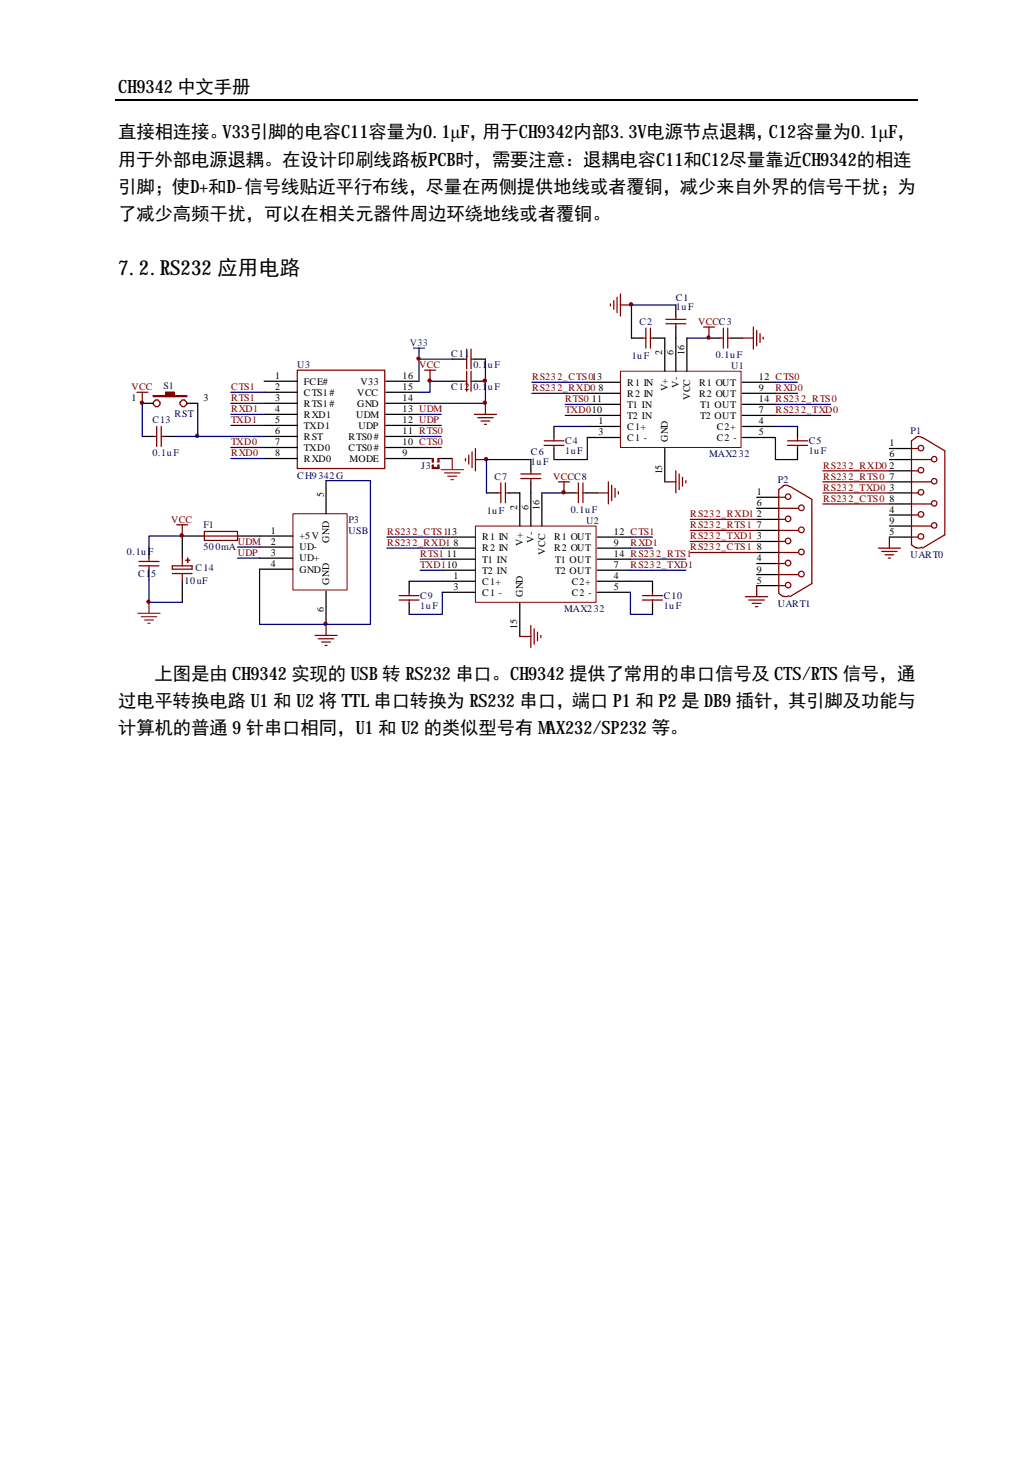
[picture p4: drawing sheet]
<svg xmlns="http://www.w3.org/2000/svg" width="210mm" height="297mm" viewBox="0 0 210 297" stroke-linecap="round" stroke-linejoin="round" font-family="sans-serif">
<path d="M23.5 20.3h163" fill="none" stroke="#000" stroke-width=".25"/>
<path d="M24.5 58.8h168.2v73.6h-168.2z" fill-rule="evenodd" fill="#fff"/>
<path d="M60.4 75.2h17.8v20h-17.8z" fill-rule="evenodd" fill="#fff" stroke="#800000" stroke-width=".25"/>
<g fill="none" stroke="#000" stroke-width=".25">
<path d="M53.7 79.7h6.7M53.7 77.5h6.7M78.4 79.7h6.7M78.4 77.5h6.7M28.9 81.9h2.3M28.9 88.7h2.3M33.4 88.7h2.3M37.9 81.9h2.3M53.7 81.9h6.7M53.7 84.2h6.7M53.7 86.4h6.7M53.7 88.7h6.7"/>
<path d="M53.7 93.2h6.7M53.7 90.9h6.7M78.4 81.9h6.7M78.4 84.2h6.7M78.4 86.4h6.7M78.4 88.7h6.7M78.4 93.2h6.7M78.4 90.9h6.7"/>
</g>
<g fill="none" stroke="#800000" stroke-width=".25">
<path d="M27.8 79.7h2.3M28.9 79.7v2.2M33.7 79.9h1.7M33.9 79.7v.9M34.1 79.7v.9M34.3 79.7v.9M34.5 79.7v.9M34.8 79.7v.9M35 79.7v.9M35.2 79.7v.9M31.2 80.4h6.7v.2h-6.7zM31.2 88.7h.6"/>
<path d="M31.6 81.3h.5l.4 .4v.5l-.4 .4h-.5l-.4-.4v-.5zM31.8 86.6v4.1M32.8 88.7h.6M32.8 86.6v4.1M33.7 80.6v-.9h1.7v.9M33.7 80.2h1.7M37 81.3h.5l.4 .4v.5l-.4 .4h-.5l-.4-.4v-.5z"/>
</g>
<g fill="#800000" stroke="#800000" stroke-width=".2">
<circle cx="28.8" cy="81.8" r=".34"/>
<circle cx="40" cy="88.6" r=".34"/>
</g>
<path d="M28.9 81.9v6.8M35.7 88.7h18M40.2 81.9v6.8" fill="none" stroke="#000080" stroke-width=".25"/>
<path d="M126.1 75.4h24.5v15.5h-24.5z" fill-rule="evenodd" fill="#fff" stroke="#800000" stroke-width=".2"/>
<g fill="none" stroke="#000" stroke-width=".25">
<path d="M119.3 77.7h6.8M119.3 79.9h6.8M128.3 68.7h2.3M132.8 68.7h2.3v6.7M137.3 62v2.2M137.3 66.4v9M139.6 68.7v6.7M144.1 68.7h2.2M148.5 68.7h2.3M150.8 77.7h6.8M150.8 79.9h6.8M112.6 86.6v2.3"/>
<path d="M112.6 91.1v2.3M119.3 82.2h6.8M119.3 84.4h6.8M119.3 86.6h6.8M119.3 88.9h6.8M135.1 91.1v6.8M150.8 82.2h6.8M150.8 84.4h6.8M150.8 86.6h6.8M150.8 88.9h6.8M162.1 86.6v2.3M162.1 91.1v2.3"/>
<path d="M180.7 91.1h4.5M180.7 93.4h4.5M180.7 95.7h4.5M180.7 97.9h4.5M180.7 100.1h4.5M180.7 102.4h4.5M180.7 104.6h4.5M180.7 106.9h4.5M180.7 109.1h4.5"/>
</g>
<g fill="none" stroke="#000080" stroke-width=".25">
<path d="M108.1 77.7h11.2M108.1 79.9h11.2M139.6 68.7h4.5M157.6 77.7h4.5M157.6 79.9h4.5M112.6 86.6h6.7M114.9 82.2h4.4M114.9 84.4h4.4M119.3 88.9v4.5h-6.7M157.6 88.9v4.5h4.5M157.6 82.2h11.2M157.6 86.6h4.5"/>
<path d="M157.6 84.4h11.2"/>
</g>
<g fill="none" stroke="#800000" stroke-width=".25">
<path d="M126.1 59.7v4.5M124 61.8v.4M124.7 61.1v1.8M125.4 60.4v3.1M126.1 62h2.2M130.6 68.7h.6M131.2 66.7v4M132.2 68.7h.6M132.2 66.7v4M135.3 64.9h4.1M135.3 65.8h4.1M137.3 64.2v.7"/>
<path d="M137.3 65.8v.6M143 66.4h2.2M144.1 66.4v2.3M146.3 68.7h.7M147 66.7v4M147.9 68.7h.6M147.9 66.7v4M150.8 68.7h2.3M153.1 66.4v4.5M153.8 67.1v3.2M154.4 67.8v1.8M155.1 68.5v.4"/>
<path d="M110.6 90.5h4M110.6 89.6h4M112.6 88.9v.7M112.6 90.5v.6M135.1 97.9h2.2M137.3 95.7v4.4M138 96.3v3.2M138.7 97v1.8M139.4 97.6v.5M160 90.5h4.1M160 89.6h4.1M162.1 88.9v.7"/>
<path d="M162.1 90.5v.6M185.2 97.9h4.1M185.2 95.7h1.4M185.2 93.4h4.1M185.2 91.1h1.4M186.1 88.9l.6-.2 .7 .3M186.1 88.9l-.9 .7v21.1l.9 .7M187.5 88.9l4.5 2.7v17.1l-4.5 2.7M178.5 111.4h4.5M179.2 112h3.1M179.8 112.7h1.8M180.5 113.4h.4"/>
<path d="M180.7 109.1v2.3M185.2 109.1h1.4M185.2 106.9h4.1M185.2 104.6h1.4M185.2 102.4h4.1M185.2 100.1h1.4M187.3 111.2l-.6 .2-.5-.2"/>
<circle cx="187.1" cy="91.1" r=".56"/>
<circle cx="187.1" cy="95.5" r=".56"/>
<circle cx="189.8" cy="93.3" r=".55"/>
<circle cx="189.8" cy="97.8" r=".55"/>
<circle cx="187.1" cy="109" r=".57"/>
<circle cx="187.1" cy="104.5" r=".56"/>
<circle cx="187.1" cy="100" r=".56"/>
<circle cx="189.8" cy="102.3" r=".55"/>
<circle cx="189.8" cy="106.8" r=".55"/>
</g>
<path d="M59.5 104.4h11v15.5h-11z" fill-rule="evenodd" fill="#fff" stroke="#800000" stroke-width=".2"/>
<g fill="none" stroke="#000" stroke-width=".25">
<path d="M66.3 97.6v6.8M85.1 93.2h2.3M89.7 93.2h2.2M30.3 111.2v2.2M30.3 115.6v2.3M37 117.9v4.5M41.5 108.9h-4.5v4.5M48.3 108.9h11.2M52.7 115.6h6.8M52.7 113.4h6.8M52.7 111.2h6.8M153.8 101h4.4"/>
<path d="M153.8 103.3h4.4M153.8 105.5h4.4M153.8 107.8h4.4M153.8 110h4.4M153.8 112.3h4.4M153.8 114.5h4.4M153.8 116.7h4.4M153.8 119h4.4M66.3 120.1v6.8"/>
</g>
<g fill="none" stroke="#800000" stroke-width=".25">
<path d="M87.4 93.2h.7v.6h-.3v-.6M87.8 95h1.4M88.1 95.2v-.7h-.3v.7h1.4v-.7h-.2v.7M89.2 93.2v.6h-.2v-.6h.7M159.1 98.7l.6-.1 .7 .3M159.1 98.8l-.9 .7v21.1l.9 .6M160.5 98.8l4.5 2.7v17.1l-4.5 2.6M28.2 115h4.1M28.2 114.1h4.1M30.3 113.4v.7M30.3 115v.6M35 115h4v.6h-4z"/>
<path d="M35 116.5h4M35.9 106.6h2.2M37 106.6v2.3M37 113.4v1.6M37 116.5v1.4M37.7 113.8h.9M38.1 113.4v.9M41.5 108h6.8v1.8h-6.8zM41.5 108.9h6.8M153.8 119v2.2M158.2 119h1.4M158.2 116.7h4.1"/>
<path d="M158.2 114.5h1.4M158.2 112.3h4.1M158.2 110h1.4M158.2 107.8h4.1M158.2 105.5h1.4M158.2 103.3h4.1M158.2 101h1.4M64 129.1h4.5M64.7 129.8h3.1M65.4 130.5h1.7M66 131.1h.5M66.3 126.9v2.2"/>
<path d="M151.5 121.2h4.5M152.1 121.9h3.2M152.8 122.6h1.8M153.5 123.3h.5M160.3 121l-.4 .2-.7-.1"/>
<circle cx="160.1" cy="118.9" r=".56"/>
<circle cx="160.1" cy="105.4" r=".56"/>
<circle cx="160.1" cy="109.9" r=".56"/>
<circle cx="160.1" cy="114.4" r=".56"/>
<circle cx="160.1" cy="100.9" r=".55"/>
<circle cx="162.8" cy="116.6" r=".57"/>
<circle cx="162.8" cy="107.7" r=".57"/>
<circle cx="162.8" cy="103.2" r=".57"/>
<circle cx="162.8" cy="112.1" r=".57"/>
</g>
<g fill="#800000" stroke="#800000" stroke-width=".2">
<circle cx="66.1" cy="126.7" r=".34"/>
<circle cx="128.2" cy="61.8" r=".34"/>
</g>
<g fill="none" stroke="#000080" stroke-width=".25">
<path d="M46.9 79.7h6.8M46.9 90.9h6.8M46.9 93.2h6.8M46.9 84.2h6.8M46.9 86.4h6.8M46.9 81.9h6.8M85.1 90.9h4.6M85.1 84.2h4.6M85.1 86.4h4.6M85.1 88.7h4.6M30.3 117.9v4.5h6.7M37 108.9h-6.7v2.3"/>
<path d="M48.3 111.2h4.4M48.3 113.4h4.4"/>
</g>
<path d="M89.7 95.4h4.4M90.3 96.1h3.2M91 96.8h1.8M91.7 97.4h.4M91.9 93.2v2.2M28 124.6h4.5M28.7 125.3h3.1M29.4 126h1.8M30.1 126.6h.4M30.3 122.4v2.2" fill="none" stroke="#f00" stroke-width=".25"/>
<path d="M96.6 106.9h24.5v15.5h-24.5z" fill-rule="evenodd" fill="#fff" stroke="#800000" stroke-width=".2"/>
<g fill="none" stroke="#000" stroke-width=".25">
<path d="M91.9 77.5h2.2M91.9 73h2.2M96.4 77.5h2.2M96.4 73h2.2M107.9 93.4v2.3M107.9 97.9v9M83.1 118.1v2.2M89.9 109.1h6.7M89.9 111.4h6.7M89.9 113.6h6.7M89.9 115.9h6.7M89.9 118.1h6.7"/>
<path d="M98.8 100.1h2.3M103.4 100.1h2.2v6.8M110.1 100.1v6.8M114.6 100.1h2.2M119.1 100.1h2.3M121.4 109.1h6.7M121.4 111.4h6.7M121.4 113.6h6.7M121.4 115.9h6.7M121.4 118.1h6.7M132.6 118.1v2.2M83.1 122.6v2.2"/>
<path d="M89.9 120.3h6.7M105.6 122.6v6.7M121.4 120.3h6.7M132.6 122.6v2.2"/>
</g>
<g fill="none" stroke="#000080" stroke-width=".25">
<path d="M91.9 73h-6.8v4.5M91.9 77.5h-4.5v2.2h-2.3M98.6 73v8.9h-13.5M137.3 62h-9v6.7M66.3 97.6h9v29.3h-22.6v-11.3M107.9 93.4h-9.1v6.7M78.6 109.1h11.3M78.6 111.4h11.3M83.1 118.1h6.8M85.4 113.6h4.5M85.4 115.9h4.5M110.1 100.1h4.5"/>
<path d="M128.1 113.6h11.3M128.1 109.1h4.5M128.1 118.1h4.5M128.1 111.4h4.5M128.1 115.9h11.3M89.9 120.3v4.5h-6.8M128.1 120.3v4.5h4.5"/>
</g>
<g fill="none" stroke="#800000" stroke-width=".25">
<path d="M86.3 75.2h2.2M87.4 75.2v2.3M94.1 77.5h.7M94.1 73h.7M94.8 70.9v4.1M94.8 75.4v4.1M95.7 77.5h.7M95.7 70.9v4.1M95.7 75.4v4.1M95.7 73h.7M94.6 93.2v.4M95.2 92.5v1.8"/>
<path d="M95.9 91.8v3.2M96.4 84.2h4.5M96.6 91.1v4.6M96.6 93.4h2.2M97.1 84.9h3.1M97.7 85.5h1.8M98.4 86.2h.4M98.6 81.9v2.3M101.8 98.1v4M102.7 98.1v4M105.8 96.3h4.1M105.8 97.2h4.1"/>
<path d="M107.9 95.7v.6M107.9 97.2v.7M113.5 97.9h2.2M114.6 97.9v2.2M117.5 98.1v4M118.4 98.1v4M123.6 97.9v4.5M124.3 98.6v3.1M125 99.2v1.8M125.6 99.9v.5M167.2 97.9h13.5M167.2 95.7h13.5"/>
<path d="M101.1 100.1h.7M102.7 100.1h.7M116.8 100.1h.7M118.4 100.1h.7M121.4 100.1h2.2M140.3 105.5h13.5M140.3 107.8h13.5M140.3 110h13.5M140.3 112.3h13.5M167.2 100.1h13.5M167.2 102.4h13.5M81.1 121.9h4"/>
<path d="M81.1 121h4M83.1 120.3v.7M83.1 121.9v.7M105.6 129.3h2.3M107.9 127.1v4.5M108.5 127.7v3.2M109.2 128.4v1.8M109.9 129.1v.5M130.6 121.9h4M130.6 121h4M132.6 120.3v.7M132.6 121.9v.7"/>
</g>
<g fill="#800000" stroke="#800000" stroke-width=".2">
<circle cx="98.8" cy="93.3" r=".34"/>
<circle cx="98.5" cy="77.3" r=".34"/>
<circle cx="98.5" cy="81.8" r=".34"/>
<circle cx="87.3" cy="77.3" r=".34"/>
<circle cx="85" cy="72.8" r=".34"/>
<circle cx="114.5" cy="100" r=".34"/>
<circle cx="143.9" cy="68.6" r=".33"/>
<circle cx="30.1" cy="122.2" r=".33"/>
<circle cx="36.9" cy="108.8" r=".34"/>
</g>
<path d="M84 70.7h2.3M85.1 70.7v2.3" fill="none" stroke="#00f" stroke-width=".25"/>
<text font-size="4.2" x="24" y="55.8">7.2.RS232 应用电路</text>
<g font-size="3.7">
<text x="24" y="18.8">CH9342 中文手册</text>
<text x="24" y="28.1">直接相连接。V33引脚的电容C11容量为0.1μF，用于CH9342内部3.3V电源节点退耦，C12容量为0.1μF，</text>
<text x="24" y="33.6">用于外部电源退耦。在设计印刷线路板PCB时，需要注意：退耦电容C11和C12尽量靠近CH9342的相连</text>
<text x="24" y="39.1">引脚；使D+和D-信号线贴近平行布线，尽量在两侧提供地线或者覆铜，减少来自外界的信号干扰；为</text>
<text x="24" y="44.6">了减少高频干扰，可以在相关元器件周边环绕地线或者覆铜。</text>
<text x="24" y="143.7">过电平转换电路 U1 和 U2 将 TTL 串口转换为 RS232 串口，端口 P1 和 P2 是 DB9 插针，其引脚及功能与</text>
<text x="31.4" y="138.2">上图是由 CH9342 实现的 USB 转 RS232 串口。CH9342 提供了常用的串口信号及 CTS/RTS 信号，通</text>
<text x="24" y="149.2">计算机的普通 9 针串口相同，U1 和 U2 的类似型号有 MAX232/SP232 等。</text>
</g>
<g font-size="2" fill="#000080">
<text x="129.9" y="66">C2</text>
<text x="137.3" y="61.1">C1</text>
<text x="137.3" y="63.1">1uF</text>
<text x="60.4" y="74.7">U3</text>
<text x="91.7" y="72.5">C11</text>
<text x="96.2" y="74.7">0.1</text>
<text x="99.1" y="74.7">uF</text>
<text x="128.4" y="73">1uF</text>
<text x="145.5" y="72.8">0.1uF</text>
<text x="148.6" y="75">U1</text>
<text x="33.2" y="79">S1</text>
<text x="91.7" y="79.2">C12</text>
<text x="96.2" y="79.2">0.1</text>
<text x="99.1" y="79.2">uF</text>
<text x="31" y="86">C13</text>
<text x="35.5" y="84.7">RST</text>
<text x="185" y="88.3">P1</text>
<text x="31" y="92.7">0.1uF</text>
<text x="85.6" y="95.2">J3</text>
<text x="107.9" y="92.5">C6</text>
<text x="107.9" y="94.5">1uF</text>
<text x="114.9" y="90.2">C4</text>
<text x="114.9" y="92.3">1uF</text>
<text x="144.1" y="92.9">MAX232</text>
<text x="164.3" y="90.2">C5</text>
<text x="164.3" y="92.3">1uF</text>
<text x="60.4" y="97.2">CH9342G</text>
<text x="100.5" y="97.4">C7</text>
<text x="158" y="98.1">P2</text>
<text x="41.3" y="107.3">F1</text>
<text x="70.8" y="106.2">P3</text>
<text x="98.9" y="104.4">1uF</text>
<text x="116" y="104.2">0.1uF</text>
<text x="119.1" y="106.4">U2</text>
<text x="25.8" y="112.7">0.1uF</text>
<text x="41.3" y="111.8">500mA</text>
<text x="70.8" y="108.4">USB</text>
<text x="185" y="113.4">UART0</text>
<text x="28.1" y="117.2">C15</text>
<text x="37.5" y="118.6">10uF</text>
<text x="39.8" y="116.1">C14</text>
<text x="85.4" y="121.7">C9</text>
<text x="85.4" y="123.7">1uF</text>
<text x="114.6" y="124.4">MAX232</text>
<text x="134.9" y="121.7">C10</text>
<text x="134.9" y="123.7">1uF</text>
<text x="158" y="123.3">UART1</text>
</g>
<g font-size="2" fill="#800000">
<text x="141.9" y="66">VCCC3</text>
<text x="85.2" y="74.7">VCC</text>
<text x="108.1" y="77.2">RS232_CTS013</text>
<text x="26.7" y="79.2">VCC</text>
<text x="46.9" y="83.7">RXD1</text>
<text x="46.9" y="81.5">RTS1</text>
<text x="46.9" y="79.2">CTS1</text>
<text x="108.1" y="79.5">RS232_RXD0</text>
<text x="114.9" y="81.7">RTS0</text>
<text x="114.9" y="84">TXD010</text>
<text x="157.6" y="79.5">RXD0</text>
<text x="157.6" y="84">RS232_TXD0</text>
<text x="46.9" y="86">TXD1</text>
<text x="46.9" y="92.7">RXD0</text>
<text x="46.9" y="90.5">TXD0</text>
<text x="167.3" y="95.2">RS232_RXD0</text>
<text x="112.4" y="97.4">VCCC8</text>
<text x="167.3" y="99.7">RS232_TXD0</text>
<text x="167.3" y="97.4">RS232_RTS0</text>
<text x="167.3" y="101.9">RS232_CTS0</text>
<text x="34.8" y="106.2">VCC</text>
<text x="140.3" y="105.1">RS232_RXD1</text>
<text x="140.3" y="107.3">RS232_RTS1</text>
<text x="48.3" y="110.7">UDM</text>
<text x="48.3" y="112.9">UDP</text>
<text x="78.7" y="108.7">RS232_CTS113</text>
<text x="78.7" y="110.9">RS232_RXD1</text>
<text x="85.4" y="113.1">RTS1</text>
<text x="128.1" y="110.9">RXD1</text>
<text x="140.3" y="109.6">RS232_TXD1</text>
<text x="140.3" y="111.8">RS232_CTS1</text>
<text x="85.4" y="115.4">TXD110</text>
<text x="128.1" y="115.4">RS232_TXD1</text>
</g>
<text font-size="2" fill="#00f" x="83.3" y="70.3">V33</text>
<g font-size="2">
<text x="55.9" y="77">1</text>
<text x="81.8" y="77">16</text>
<text x="134.6" y="72.1" transform="rotate(-90 134.6 72.1)">2</text>
<text x="136.8" y="72.1" transform="rotate(-90 136.8 72.1)">6</text>
<text x="139.1" y="72.1" transform="rotate(-90 139.1 72.1)">16</text>
<text x="154.2" y="77.2">12 CTS0</text>
<text x="26.7" y="81.5">1</text>
<text x="41.3" y="81.5">3</text>
<text x="55.9" y="81.5">3</text>
<text x="55.9" y="83.7">4</text>
<text x="55.9" y="79.2">2</text>
<text x="61.8" y="82.6">RTS1#</text>
<text x="61.8" y="78.1">FCE#</text>
<text x="61.8" y="80.4">CTS1#</text>
<text x="72.6" y="82.6">GND</text>
<text x="72.6" y="80.4">VCC</text>
<text x="73.2" y="78.1">V33</text>
<text x="81.8" y="81.5">14</text>
<text x="81.8" y="83.7">13 UDM</text>
<text x="81.8" y="79.2">15</text>
<text x="120.3" y="81.7">11</text>
<text x="121.6" y="79.5">8</text>
<text x="127.5" y="78.3">R1 IN</text>
<text x="127.5" y="80.6">R2 IN</text>
<text x="127.5" y="82.8">T1 IN</text>
<text x="135.7" y="79.5" transform="rotate(-90 135.7 79.5)">V+</text>
<text x="138" y="78.8" transform="rotate(-90 138 78.8)">V-</text>
<text x="140.2" y="81.3" transform="rotate(-90 140.2 81.3)">VCC</text>
<text x="142.1" y="78.3">R1 OUT</text>
<text x="142.1" y="80.6">R2 OUT</text>
<text x="142.3" y="82.8">T1 OUT</text>
<text x="154.2" y="79.5">9</text>
<text x="154.2" y="81.7">14 RS232_RTS0</text>
<text x="154.2" y="84">7</text>
<text x="55.9" y="86">5</text>
<text x="55.9" y="88.3">6</text>
<text x="61.8" y="84.9">RXD1</text>
<text x="61.8" y="87.1">TXD1</text>
<text x="61.8" y="89.4">RST</text>
<text x="70.8" y="89.4">RTS0#</text>
<text x="72.3" y="84.9">UDM</text>
<text x="72.8" y="87.1">UDP</text>
<text x="81.8" y="88.3">11 RTS0</text>
<text x="81.8" y="86">12 UDP</text>
<text x="121.6" y="86.2">1</text>
<text x="121.6" y="88.5">3</text>
<text x="127.5" y="85.1">T2 IN</text>
<text x="127.5" y="87.3">C1+</text>
<text x="127.5" y="89.6">C1 -</text>
<text x="135.7" y="89.8" transform="rotate(-90 135.7 89.8)">GND</text>
<text x="142.3" y="85.1">T2 OUT</text>
<text x="145.7" y="87.3">C2+</text>
<text x="145.7" y="89.6">C2 -</text>
<text x="154.2" y="86.2">4</text>
<text x="154.2" y="88.5">5</text>
<text x="55.9" y="90.5">7</text>
<text x="55.9" y="92.7">8</text>
<text x="61.8" y="91.6">TXD0</text>
<text x="61.8" y="93.8">RXD0</text>
<text x="70.8" y="91.6">CTS0#</text>
<text x="71" y="93.8">MODE</text>
<text x="81.8" y="90.5">10 CTS0</text>
<text x="81.8" y="92.7">9</text>
<text x="180.8" y="90.7">1</text>
<text x="180.8" y="92.9">6</text>
<text x="180.8" y="95.2">2</text>
<text x="65.8" y="101" transform="rotate(-90 65.8 101)">5</text>
<text x="134.6" y="96.3" transform="rotate(-90 134.6 96.3)">15</text>
<text x="153.8" y="100.6">1</text>
<text x="180.8" y="97.4">7</text>
<text x="180.8" y="99.7">3</text>
<text x="180.8" y="101.9">8</text>
<text x="105.1" y="103.5" transform="rotate(-90 105.1 103.5)">2</text>
<text x="107.4" y="103.5" transform="rotate(-90 107.4 103.5)">6</text>
<text x="109.6" y="103.5" transform="rotate(-90 109.6 103.5)">16</text>
<text x="153.8" y="102.8">6</text>
<text x="153.8" y="105.1">2</text>
<text x="153.8" y="107.3">7</text>
<text x="180.8" y="104.2">4</text>
<text x="180.8" y="106.4">9</text>
<text x="55" y="108.4">1</text>
<text x="55" y="112.9">3</text>
<text x="55" y="110.7">2</text>
<text x="60.9" y="109.6">+5V</text>
<text x="60.9" y="111.8">UD-</text>
<text x="66.9" y="110.3" transform="rotate(-90 66.9 110.3)">GND</text>
<text x="90.8" y="113.1">11</text>
<text x="92.2" y="110.9">8</text>
<text x="98" y="109.8">R1 IN</text>
<text x="98" y="112">R2 IN</text>
<text x="106.3" y="110.9" transform="rotate(-90 106.3 110.9)">V+</text>
<text x="108.5" y="110.3" transform="rotate(-90 108.5 110.3)">V-</text>
<text x="110.7" y="112.7" transform="rotate(-90 110.7 112.7)">VCC</text>
<text x="112.6" y="109.8">R1 OUT</text>
<text x="112.6" y="112">R2 OUT</text>
<text x="124.8" y="113.1">14 RS232_RTS1</text>
<text x="124.8" y="108.7">12 CTS1</text>
<text x="124.8" y="110.9">9</text>
<text x="153.8" y="109.6">3</text>
<text x="153.8" y="111.8">8</text>
<text x="180.8" y="108.7">5</text>
<text x="55" y="115.2">4</text>
<text x="60.9" y="116.3">GND</text>
<text x="60.9" y="114.1">UD+</text>
<text x="66.9" y="118.8" transform="rotate(-90 66.9 118.8)">GND</text>
<text x="92.2" y="117.7">1</text>
<text x="92.2" y="119.9">3</text>
<text x="98" y="114.3">T1 IN</text>
<text x="98" y="116.5">T2 IN</text>
<text x="98" y="118.8">C1+</text>
<text x="112.8" y="114.3">T1 OUT</text>
<text x="112.8" y="116.5">T2 OUT</text>
<text x="116.2" y="118.8">C2+</text>
<text x="124.8" y="115.4">7</text>
<text x="124.8" y="117.7">4</text>
<text x="124.8" y="119.9">5</text>
<text x="153.8" y="114.1">4</text>
<text x="153.8" y="116.3">9</text>
<text x="153.8" y="118.6">5</text>
<text x="65.8" y="124.4" transform="rotate(-90 65.8 124.4)">6</text>
<text x="98" y="121">C1 -</text>
<text x="106.3" y="121.3" transform="rotate(-90 106.3 121.3)">GND</text>
<text x="116.2" y="121">C2 -</text>
<text x="105.1" y="127.8" transform="rotate(-90 105.1 127.8)">15</text>
</g>
</svg>
